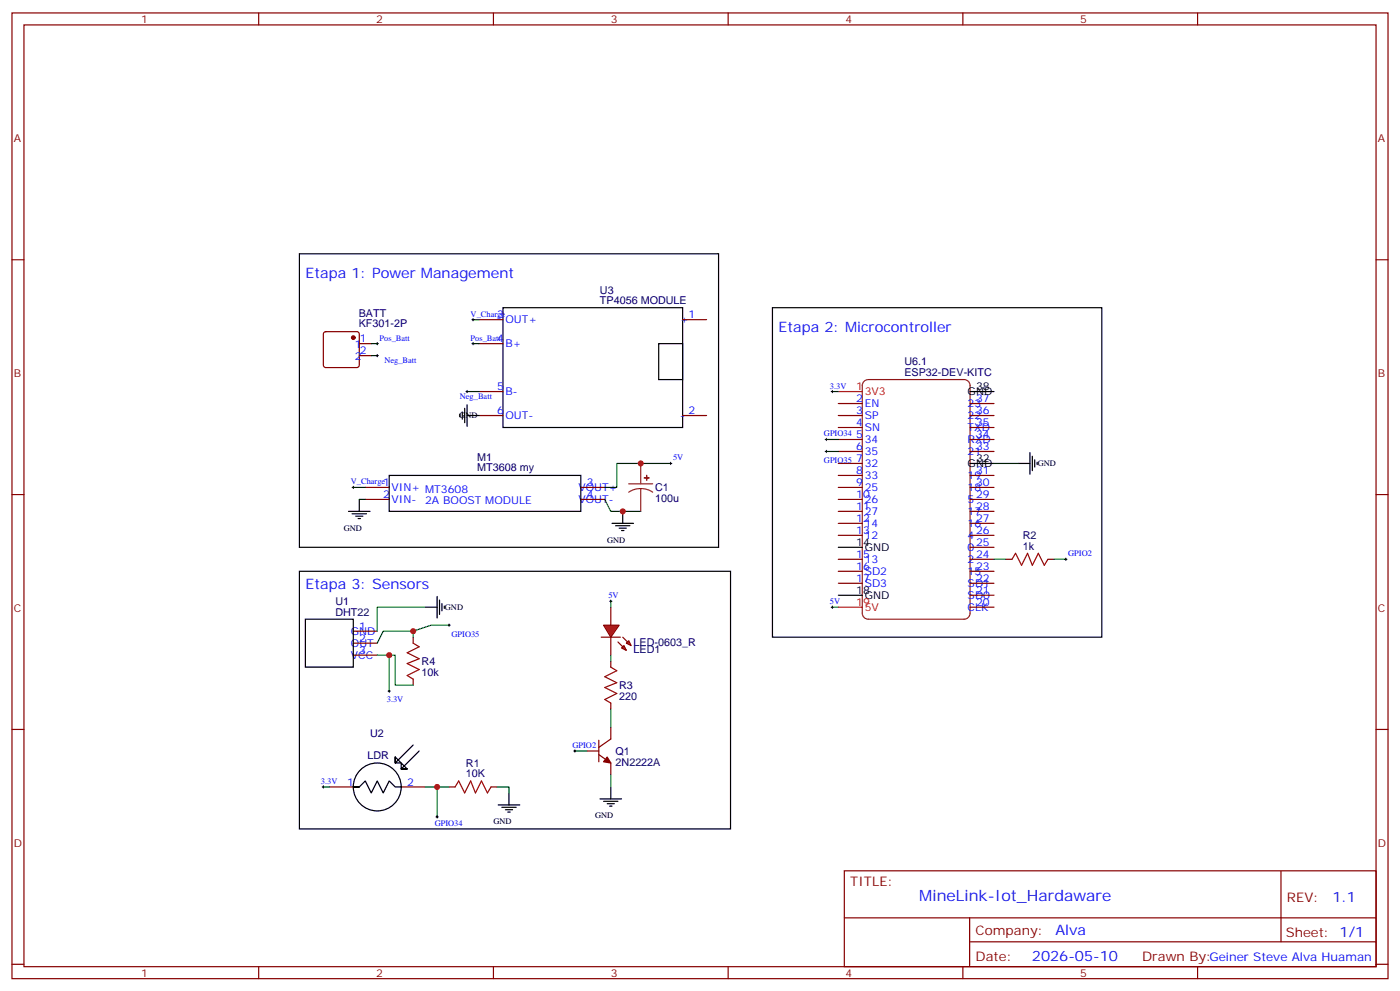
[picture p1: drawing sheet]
<svg xmlns="http://www.w3.org/2000/svg" width="412mm" height="292mm" viewBox="0 0 412 292" stroke-linecap="round" stroke-linejoin="round" font-family="sans-serif">
<g fill="none" stroke="#870000" stroke-width=".35">
<path d="M3.5 3.8h405.4v284.3h-405.4zM7.1 7.3h398.2v277.3h-398.2zM76.2 3.8v3.5M145.3 3.8v3.5M214.5 3.8v3.5M283.6 3.8v3.5M352.8 3.8v3.5M3.5 76.5h3.6M405.3 76.5h3.6M95.5 97.9l.5-.3h9.1l.5 .3 .2 .5v9.1l-.2 .5-.5 .2h-9.1l-.5-.2-.3-.5v-9.1zM141.1 94.1h7.1M201.1 94.1h7"/>
<path d="M105.8 101.2h3.6M105.8 104.7h3.6M141.1 101.2h7.1M141.1 115.3h7.1M246.9 118.8h7.1M285.8 118.8h7M141.1 122.3h7.1M201.1 122.3h7M246.9 122.3h7.1M246.9 125.9h7.1M246.9 129.4h7.1M246.9 132.9h7.1"/>
<path d="M246.9 136.5h7.1M246.9 140h7.1M285.8 122.3h7M285.8 125.9h7M285.8 129.4h7M285.8 132.9h7M285.8 140h7M3.5 145.6h3.6M107.6 143.5h7.1M107.6 147h7.1M171.1 143.5h7.1M171.1 147h7.1"/>
<path d="M246.9 143.5h7.1M246.9 147h7.1M246.9 150.6h7.1M246.9 154.1h7.1M246.9 157.6h7.1M285.8 143.5h7M285.8 147h7M285.8 150.6h7M285.8 154.1h7M285.8 157.6h7M405.3 145.6h3.6M246.9 164.7h7.1"/>
<path d="M246.9 168.2h7.1M246.9 171.7h7.1M285.8 164.7h7M285.8 168.2h7M285.8 171.7h7M285.8 178.8h7M285.8 175.3h7M285.8 161.1h7M104.1 185.8h7M104.1 189.4h7M104.1 192.9h7M3.5 214.8h3.6"/>
<path d="M176.4 217.9v6.4M179.9 214.1v3.5l-3.5 2.5M405.3 214.8h3.6M97 231.7h7.1M118.2 231.7h7M132.3 231.7h1.8M144.6 231.7h1.8M172.9 221.1h3.5M176.4 222.2l3.5 2.4v3.6M248.7 256.4h156.6v28.2h-156.6zM377.3 256.4v20.9M248.7 270.2h156.5"/>
<path d="M285.6 277.3h119.6M285.6 270.2v14.2M3.5 283.9h3.6M76.2 284.6v3.5M145.3 284.6v3.5M214.5 284.6v3.5M283.6 284.6v3.5M352.8 284.6v3.5M405.3 283.9h3.6"/>
</g>
<g fill="none" stroke="#000" stroke-width=".35">
<path d="M88.2 74.7h123.5v86.4h-123.5zM148.2 90.6h52.9v35.3h-52.9zM137.6 119.2v6.3M194 101.2h7.1v10.6h-7.1zM285.8 115.3h7M114.7 140h56.4v10.6h-56.4zM135.5 122v.7M136.2 121.3v2.1M136.9 120.2v4.3M137.6 122.3h3.5M285.8 136.5h7M102.7 150.6h6.3"/>
<path d="M103.7 151.3h4.2M104.8 152h2.1M105.5 152.7h.7M105.8 147v3.6M180.3 154.1h6.3M181.3 154.8h4.3M182.4 155.5h2.1M183.1 156.2h.7M183.4 150.6v3.5M88.2 168.2h127v75.9h-127zM125.2 178.8h3.6M128.8 175.6v6.4"/>
<path d="M129.5 176.7v4.2M130.2 177.7v2.1M130.9 178.4v.7M246.9 161.1h7.1M246.9 175.3h7.1M90 182.3h14.1v14.1h-14.1zM121.7 219.4l-5.3 5.2v-1.7l1.8 1.7h-1.8v-1.7M105.8 231.7h-1.7h1.7l1.8-1.8 1.8 3.6 1.7-3.6 1.8 3.6 1.8-3.6 1.7 1.8h1.8M123.5 221.1l-5.3 5.3v-1.8l1.7 1.8h-1.7h1.7"/>
<circle cx="111.1" cy="231.7" r="7.1"/>
</g>
<path d="M254.5 112.3l1.3-.5h28.2a1.76 1.76 0 0 1 1.8 1.7v67.1a1.76 1.76 0 0 1-1.8 1.7h-28.2a1.76 1.76 0 0 1-1.8-1.7v-67.1z" fill="none" stroke="#8c2424" stroke-width=".35"/>
<path d="M246.9 115.3h7.1M246.9 178.8h7.1" fill="none" stroke="#f00" stroke-width=".35"/>
<g fill="#870000" stroke="#870000" stroke-width=".35">
<path d="M178.9 222.9l1 1.7-2.1-.3z"/>
<circle cx="104.1" cy="99.4" r=".53"/>
</g>
<g fill="none" stroke="#000" stroke-width=".29">
<path d="M139 94.1h.7M139.3 93.8v.7M110.8 101.2h.7M111.1 100.8v.7M139 101.2h.7M139.3 100.8v.7M244.8 115.3h.7M245.2 114.9v.7M243.1 132.9h.7M243.1 129.4h.7M243.4 129v.8M243.4 132.6v.7"/>
<path d="M103.7 143.5h.7M104.1 143.2v.7M244.8 178.8h.7M245.2 178.4v.7M131.9 184.1h.7M132.3 183.7v.7M114.3 203.5h.7M114.7 203.1v.7M128.4 240.5h.7M128.8 240.2v.7"/>
</g>
<g fill="none" stroke="#008700" stroke-width=".35">
<path d="M139.3 94.1h1.8M109.4 104.7h1.7M137.6 115.3h3.5M139.3 101.2h1.8M245.2 115.3h1.7M197.6 136.5h-15.9v7h-3.5M243.4 129.4h3.5M243.4 132.9h3.5M104.1 143.5h3.5M105.8 147h1.8M178.2 147l1.7 3.6h8.8M125.2 178.8h-14.1v7"/>
<path d="M245.2 178.8h1.7M111.1 192.9h3.6v10.6M125.2 231.7h7.1M128.8 231.7v8.8"/>
</g>
<path d="M134.1 231.7l1-1.8 1.8 3.6 1.7-3.6 1.5 3.6 1.7-3.6 1.8 3.6 1-1.8" fill="none" stroke="#a10000" stroke-width=".35"/>
<g fill="#f00" stroke="#870000" stroke-width=".35">
<path d="M177.8 184.1h4.6l-2.5 3.5z"/>
<path d="M177.1 187.6h5.6z"/>
</g>
<g fill="#870000" stroke="#870000" stroke-width=".35">
<path d="M183.4 187.6l1.5 1.4z"/>
<path d="M182 189l1.4 1.4z"/>
</g>
<g fill="#f00" stroke="#870000" stroke-width=".35">
<path d="M184.5 189.4l.7-.7 .7 1.4z"/>
<path d="M183.1 190.8l.7-.7 .7 1.4z"/>
</g>
<path d="M179.9 178.8v5.3M296.3 164.7h1.8M308.7 164.7h1.7M121.7 187.6v1.8M121.7 200v1.7M179.9 187.6v5.3M179.9 194.7v1.7M179.9 207v1.8" fill="none" stroke="#870000" stroke-width=".35"/>
<g fill="none" stroke="#008700" stroke-width=".35">
<path d="M109.4 101.2h1.7M292.8 136.5h7.1M179.9 177v1.8M292.8 164.7h3.5M310.4 164.7h3.6M114.7 192.9h1.7v8.8h5.3M121.7 185.8h-8.8l-1.8 3.6M132.3 184.1h-5.3l-5.3 1.7v1.8M179.9 192.9v1.8M179.9 208.8v5.3M95.2 231.7h1.8M146.4 231.7h3.5v1.8"/>
<path d="M169.3 221.1h3.6M179.9 228.2v3.5"/>
</g>
<path d="M298.1 164.7l1.1-1.8 1.7 3.5 1.8-3.5 1.4 3.5 1.8-3.5 1.7 3.5 1.1-1.7M121.7 189.4l1.8 1-3.6 1.8 3.6 1.8-3.6 1.4 3.6 1.7-3.6 1.8 1.8 1.1M179.9 196.4l1.8 1.1-3.5 1.7 3.5 1.8-3.5 1.4 3.5 1.8-3.5 1.8 1.7 1" fill="none" stroke="#a10000" stroke-width=".35"/>
<g fill="none" stroke="#000" stroke-width=".29">
<path d="M110.8 104.7h.7M111.1 104.4v.7M137.2 115.3h.7M137.6 114.9v.7M197.2 136.5h.7M197.6 136.1v.7M179.6 177h.7M179.9 176.7v.7M313.6 164.7h.7M314 164.3v.7M94.9 231.7h.7M95.2 231.4v.7"/>
<path d="M169 221.1h.7M169.3 220.8v.7"/>
</g>
<g fill="none" stroke="#000" stroke-width=".35">
<path d="M227.5 90.6h97.1v97h-97.1zM299.9 136.5h3.5M303.4 133.3v6.3M304.1 134.3v4.3M304.8 135.4v2.1M305.5 136.1v.7M146.8 237h6.3M147.8 237.7h4.2M148.9 238.4h2.1M149.6 239.1h.7M149.9 233.5v3.5M176.7 235.2h6.4"/>
<path d="M177.8 235.9h4.2M178.9 236.6h2.1M179.6 237.3h.7M179.9 231.7v3.5"/>
</g>
<path d="M188.7 136.5v6M185.2 142.5h7.1M188.7 143.9l-1.8 .2-1.7 .8M188.7 143.9l1.9 .2 1.7 .8M188.7 143.9v6.7" fill="none" stroke="#8c2424" stroke-width=".35"/>
<g fill="#8c2424" stroke="#8c2424" stroke-width=".35">
<path d="M189.8 140.7h1.4z"/>
<path d="M190.5 140v1.4z"/>
</g>
<g fill="#c00">
<circle cx="128.8" cy="231.7" r=".88"/>
<circle cx="114.7" cy="192.9" r=".88"/>
<circle cx="121.7" cy="185.8" r=".88"/>
<circle cx="183.4" cy="150.6" r=".88"/>
<circle cx="188.7" cy="136.5" r=".88"/>
</g>
<text font-size="4.6" fill="#00f" x="270.8" y="265.4">MineLink-Iot_Hardaware</text>
<g font-size="4.2" fill="#00f">
<text x="90" y="81.8">Etapa 1: Power Management</text>
<text x="229.3" y="97.6">Etapa 2: Microcontroller</text>
<text x="90" y="173.5">Etapa 3: Sensors</text>
<text x="392.5" y="265.7">1.1</text>
<text x="310.9" y="275.2">Alva</text>
<text x="304" y="283">2026-05-10</text>
</g>
<g font-size="3.9" fill="#800">
<text x="250.5" y="261">TITLE:</text>
<text x="379.1" y="265.7">REV:</text>
<text x="287.4" y="275.2">Company:</text>
<text x="378.7" y="275.8">Sheet: 1/1</text>
<text x="287.4" y="282.9">Date:</text>
<text x="336.4" y="282.9">Drawn By:Geiner Steve Alva Huaman</text>
</g>
<g font-size="3.2" fill="#800">
<text x="41.6" y="6.8">1</text>
<text x="110.8" y="6.8">2</text>
<text x="179.9" y="6.8">3</text>
<text x="249.1" y="6.8">4</text>
<text x="318.2" y="6.8">5</text>
<text x="4.1" y="41.9">A</text>
<text x="405.9" y="41.9">A</text>
<text x="4.1" y="111.1">B</text>
<text x="405.9" y="111.1">B</text>
<text x="4.1" y="180.2">C</text>
<text x="405.9" y="180.2">C</text>
<text x="4.1" y="249.3">D</text>
<text x="405.9" y="249.3">D</text>
<text x="41.6" y="287.6">1</text>
<text x="110.8" y="287.6">2</text>
<text x="179.9" y="287.6">3</text>
<text x="249.1" y="287.6">4</text>
<text x="318.2" y="287.6">5</text>
</g>
<g font-size="3.2" fill="#000080">
<text x="176.7" y="89.5">TP4056 MODULE</text>
<text x="176.7" y="86.5">U3</text>
<text x="105.7" y="93.2">BATT</text>
<text x="105.7" y="96.4">KF301-2P</text>
<text x="266.4" y="107.4">U6.1</text>
<text x="266.4" y="110.6">ESP32-DEV-KITC</text>
<text x="140.6" y="135.6">M1</text>
<text x="140.6" y="138.8">MT3608 my</text>
<text x="193" y="147.8">100u</text>
<text x="193" y="144.7">C1</text>
<text x="301.3" y="161.9">1k</text>
<text x="301.3" y="158.7">R2</text>
<text x="98.8" y="178.2">U1</text>
<text x="98.8" y="181.3">DHT22</text>
<text x="186.6" y="190.1">LED-0603_R</text>
<text x="124.2" y="195.8">R4</text>
<text x="186.6" y="192.3">LED1</text>
<text x="124.2" y="199">10k</text>
<text x="182.4" y="202.9">R3</text>
<text x="182.4" y="206.1">220</text>
<text x="109" y="217">U2</text>
<text x="108.2" y="223.6">LDR</text>
<text x="137.2" y="225.7">R1</text>
<text x="181.3" y="225.4">2N2222A</text>
<text x="181.3" y="222.4">Q1</text>
<text x="137.2" y="228.9">10K</text>
</g>
<g font-size="3.2" fill="#00f">
<text x="146.4" y="93.8">3</text>
<text x="148.9" y="95.2">OUT+</text>
<text x="200.4" y="95.2">+</text>
<text x="202.8" y="93.8">1</text>
<text x="106" y="100.8">1</text>
<text x="146.4" y="100.8">4</text>
<text x="104.5" y="102.6">1</text>
<text x="104.5" y="106.1">2</text>
<text x="106" y="104.4">2</text>
<text x="148.9" y="102.2">B+</text>
<text x="146.4" y="114.9">5</text>
<text x="148.9" y="116.3">B-</text>
<text x="252.2" y="118.5">2</text>
<text x="254.7" y="119.9">EN</text>
<text x="285" y="119.9">23</text>
<text x="287.5" y="118.5">37</text>
<text x="146.4" y="122">6</text>
<text x="148.9" y="123.4">OUT-</text>
<text x="200.4" y="123.4">-</text>
<text x="202.8" y="122">2</text>
<text x="252.2" y="122">3</text>
<text x="252.2" y="125.5">4</text>
<text x="254.7" y="123.4">SP</text>
<text x="285" y="123.4">22</text>
<text x="287.5" y="125.5">35</text>
<text x="287.5" y="122">36</text>
<text x="252.2" y="129">5</text>
<text x="254.7" y="126.9">SN</text>
<text x="254.7" y="130.5">34</text>
<text x="285" y="130.5">RXD</text>
<text x="285" y="126.9">TXD</text>
<text x="287.5" y="129">34</text>
<text x="252.2" y="132.6">6</text>
<text x="252.2" y="136.1">7</text>
<text x="254.7" y="134">35</text>
<text x="254.7" y="137.5">32</text>
<text x="285" y="134">21</text>
<text x="287.5" y="132.6">33</text>
<text x="112.9" y="143.2">1</text>
<text x="172.9" y="143.2">3</text>
<text x="252.2" y="139.6">8</text>
<text x="252.2" y="143.2">9</text>
<text x="254.7" y="141">33</text>
<text x="285" y="141">19</text>
<text x="287.5" y="143.2">30</text>
<text x="287.5" y="139.6">31</text>
<text x="112.9" y="146.7">2</text>
<text x="115.4" y="144.6">VIN+ MT3608</text>
<text x="115.4" y="148.1">VIN-</text>
<text x="125.2" y="148.4">2A BOOST MODULE</text>
<text x="170.4" y="144.6">VOUT+</text>
<text x="170.4" y="148.1">VOUT-</text>
<text x="172.9" y="146.7">4</text>
<text x="252.2" y="146.7">10</text>
<text x="254.7" y="144.6">25</text>
<text x="254.7" y="148.1">26</text>
<text x="285" y="148.1">5</text>
<text x="285" y="144.6">18</text>
<text x="287.5" y="146.7">29</text>
<text x="252.2" y="150.2">11</text>
<text x="252.2" y="153.7">12</text>
<text x="254.7" y="151.6">27</text>
<text x="254.7" y="155.2">14</text>
<text x="285" y="155.2">16</text>
<text x="285" y="151.6">17</text>
<text x="287.5" y="153.7">27</text>
<text x="287.5" y="150.2">28</text>
<text x="252.2" y="157.3">13</text>
<text x="254.7" y="158.7">12</text>
<text x="285" y="158.7">4</text>
<text x="287.5" y="160.8">25</text>
<text x="287.5" y="157.3">26</text>
<text x="252.2" y="164.3">15</text>
<text x="252.2" y="167.9">16</text>
<text x="254.7" y="165.7">13</text>
<text x="285" y="165.7">2</text>
<text x="285" y="162.2">0</text>
<text x="287.5" y="167.9">23</text>
<text x="287.5" y="164.3">24</text>
<text x="252.2" y="171.4">17</text>
<text x="254.7" y="169.3">SD2</text>
<text x="254.7" y="172.8">SD3</text>
<text x="285" y="172.8">SD1</text>
<text x="285" y="169.3">15</text>
<text x="287.5" y="171.4">22</text>
<text x="285" y="179.8">CLK</text>
<text x="285" y="176.3">SD0</text>
<text x="287.5" y="178.4">20</text>
<text x="287.5" y="174.9">21</text>
<text x="105.8" y="185.5">1</text>
<text x="103.4" y="186.9">GND</text>
<text x="103.4" y="190.4">OUT</text>
<text x="105.8" y="189">2</text>
<text x="103.4" y="194">VCC</text>
<text x="105.8" y="192.5">3</text>
<text x="102.3" y="231.4">1</text>
<text x="119.9" y="231.4">2</text>
</g>
<g font-size="3.2" fill="#f00">
<text x="252.2" y="114.9">1</text>
<text x="254.7" y="116.3">3V3</text>
<text x="252.2" y="178.4">19</text>
<text x="254.7" y="179.8">5V</text>
</g>
<g font-size="3.2">
<text x="285" y="116.3">GND</text>
<text x="287.5" y="114.9">38</text>
<text x="285" y="137.5">GND</text>
<text x="287.5" y="136.1">32</text>
<text x="252.2" y="160.8">14</text>
<text x="254.7" y="162.2">GND</text>
<text x="252.2" y="174.9">18</text>
<text x="254.7" y="176.3">GND</text>
</g>
<g font-size="2.5" fill="#00f">
<text x="138.6" y="93.2">V_Charge</text>
<text x="111.8" y="100.3">Pos_Batt</text>
<text x="138.6" y="100.3">Pos_Batt</text>
<text x="113.2" y="106.9">Neg_Batt</text>
<text x="135.5" y="117.5">Neg_Batt</text>
<text x="244.5" y="114.4">3.3V</text>
<text x="242.7" y="128.5">GPIO34</text>
<text x="198.3" y="135.6">5V</text>
<text x="242.7" y="136.3">GPIO35</text>
<text x="103.4" y="142.6">V_Charge</text>
<text x="314.7" y="163.8">GPIO2</text>
<text x="179.2" y="176.1">5V</text>
<text x="244.5" y="177.9">5V</text>
<text x="133" y="187.4">GPIO35</text>
<text x="113.9" y="206.8">3.3V</text>
<text x="168.6" y="220.2">GPIO2</text>
<text x="94.5" y="230.8">3.3V</text>
<text x="128.1" y="243.3">GPIO34</text>
</g>
<g font-size="2.5">
<text x="135.3" y="123.2">GND</text>
<text x="305.7" y="137.3">GND</text>
<text x="101.2" y="156.2">GND</text>
<text x="178.9" y="159.7">GND</text>
<text x="131.1" y="179.7">GND</text>
<text x="145.3" y="242.6">GND</text>
<text x="175.3" y="240.9">GND</text>
</g>
</svg>
